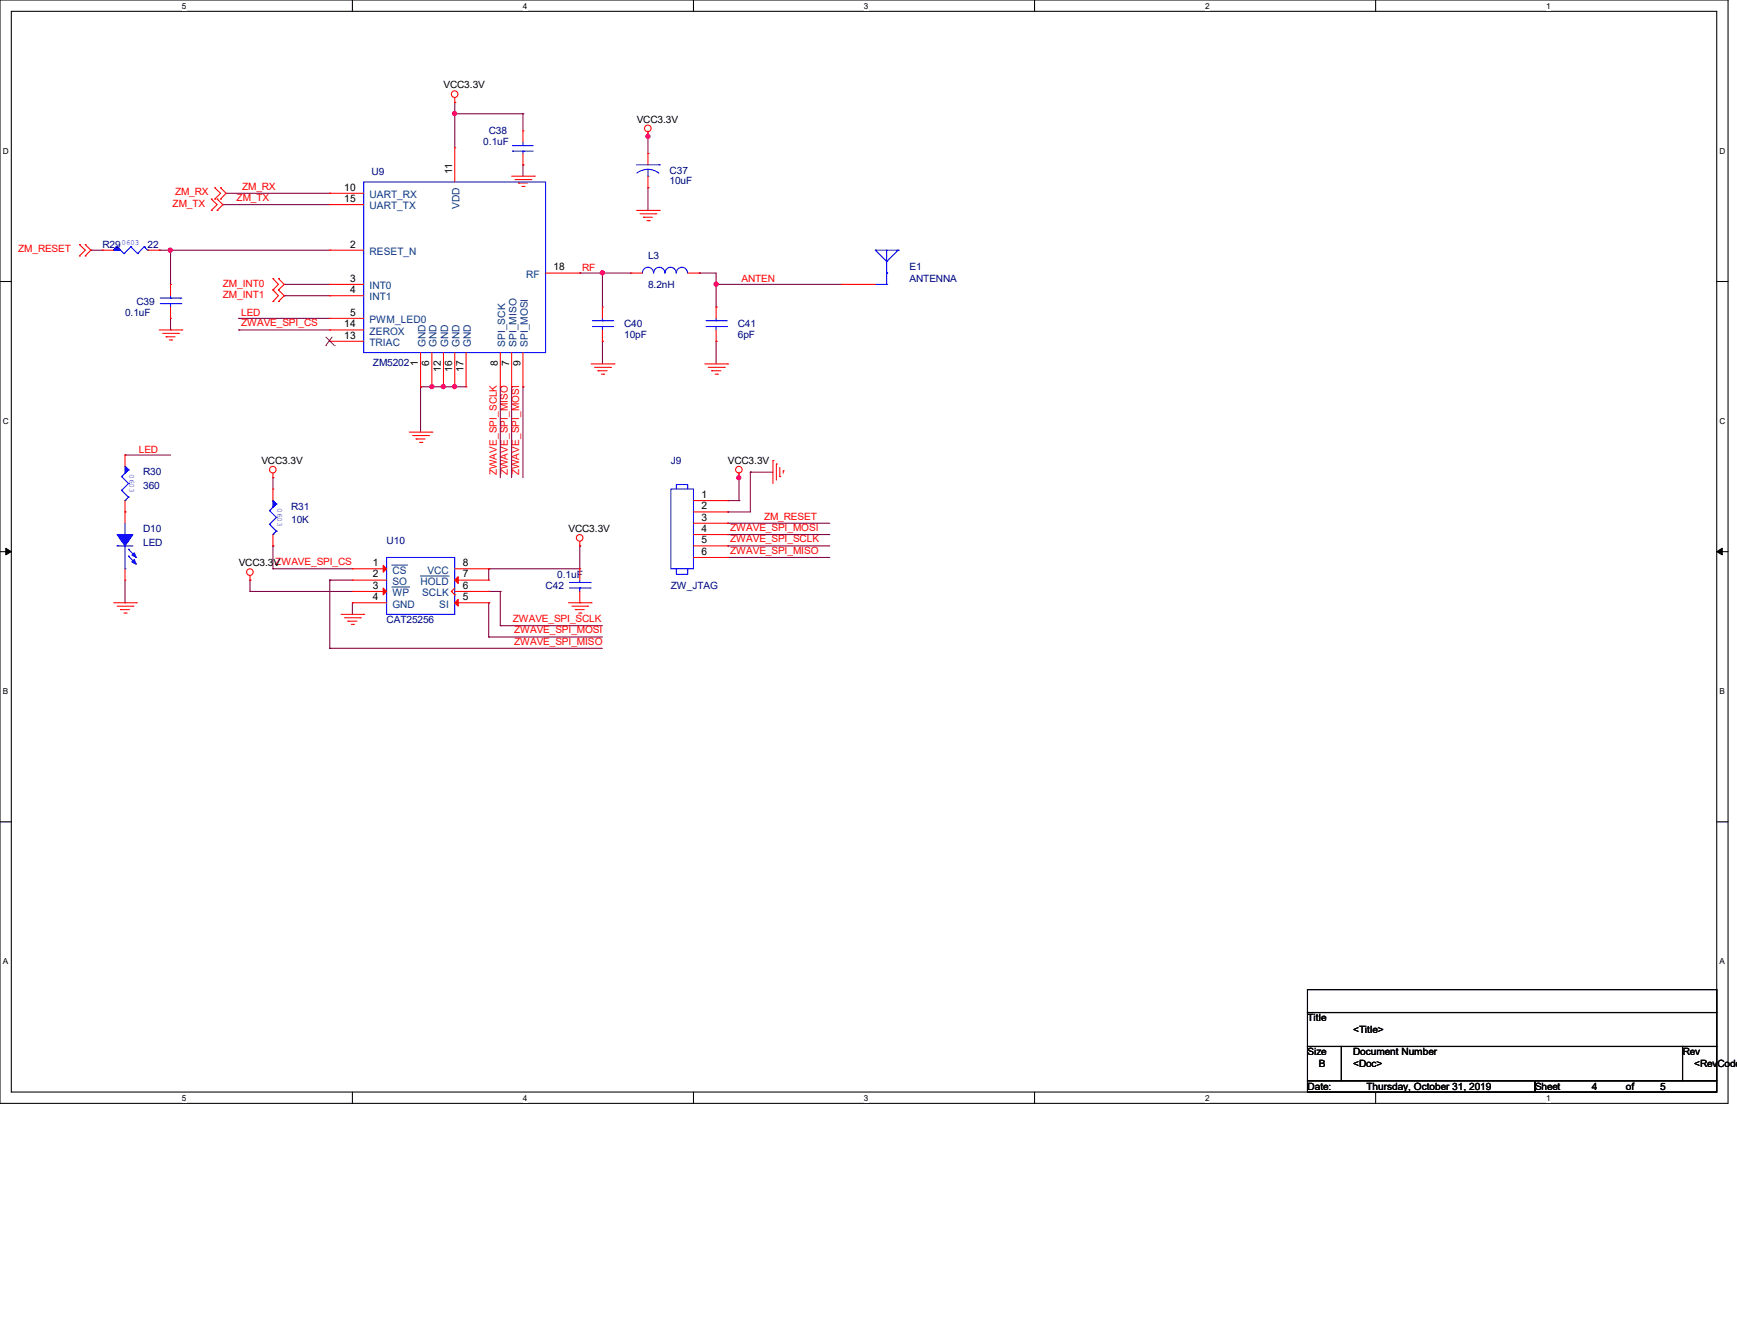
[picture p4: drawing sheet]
<svg xmlns="http://www.w3.org/2000/svg" width="279mm" height="216mm" viewBox="0 0 279 216" stroke-linecap="round" stroke-linejoin="round" font-family="sans-serif">
<path d="M0 0h278v177.4h-278zM1.8 1.8h274.3v173.8h-274.3z" fill="none" stroke="#000" stroke-width=".17"/>
<g fill="#fff">
<path d="M29.3 .2h.7v1.5h-.7z"/>
<path d="M29.3 175.8h.7v1.4h-.7z"/>
</g>
<path d="M56.7 0v1.8M56.7 175.6v1.8" fill="none" stroke="#000" stroke-width=".17"/>
<g fill="#fff">
<path d="M84.1 .2h.7v1.5h-.7z"/>
<path d="M84.1 175.8h.7v1.4h-.7z"/>
</g>
<path d="M111.5 0v1.8M111.5 175.6v1.8" fill="none" stroke="#000" stroke-width=".17"/>
<g fill="#fff">
<path d="M139 .2h.7v1.5h-.7z"/>
<path d="M139 175.8h.7v1.4h-.7z"/>
</g>
<path d="M166.4 0v1.8M166.4 175.6v1.8" fill="none" stroke="#000" stroke-width=".17"/>
<g fill="#fff">
<path d="M193.8 .2h.8v1.5h-.8z"/>
<path d="M193.8 175.8h.8v1.4h-.8z"/>
</g>
<path d="M221.3 0v1.8M221.3 175.6v1.8" fill="none" stroke="#000" stroke-width=".17"/>
<g fill="#fff">
<path d="M248.7 .2h.7v1.5h-.7z"/>
<path d="M248.7 175.8h.7v1.4h-.7z"/>
<path d="M.5 23.5h.9v1.5h-.9z"/>
<path d="M276.6 23.5h.9v1.5h-.9z"/>
<path d="M.5 67h.9v1.5h-.9z"/>
<path d="M276.6 67h.9v1.5h-.9z"/>
</g>
<path d="M0 45.3h1.8M276.1 45.3h1.9" fill="none" stroke="#000" stroke-width=".17"/>
<g fill="#fff">
<path d="M.5 110.4h.8v1.5h-.8z"/>
<path d="M276.6 110.4h.9v1.5h-.9z"/>
</g>
<path d="M0 88.7h1.8M276.1 88.7h1.9" fill="none" stroke="#000" stroke-width=".17"/>
<path d="M.9 88.1l.9 .6-.9 .5zM276.1 88.7l.9-.6v1.1z" fill="#000" stroke="#000" stroke-width=".16"/>
<g fill="#fff">
<path d="M.5 153.8h.8v1.5h-.8z"/>
<path d="M276.6 153.8h.9v1.5h-.9z"/>
</g>
<path d="M0 132.1h1.8M276.1 132.1h1.9M210.3 159.1h65.8v3.7h-65.8zM210.3 162.8h65.8v5.4h-65.8zM210.3 168.2h5.5v5.5h-5.5zM210.3 173.7h36.6v1.9h-36.6zM215.8 168.2h54.8v5.5h-54.8zM246.9 173.7h29.2v1.9h-29.2zM270.6 168.2h5.5v5.5h-5.5z" fill="none" stroke="#000" stroke-width=".17"/>
<g fill="none" stroke="#800040" stroke-width=".17">
<path d="M73.2 18.3h.1M73.2 16.5h.1M73.2 18.3h10.9M73.2 16.5v7.2M84.1 18.3h.1M84.1 18.3v2.7M35.9 32.9h.1M35.9 32.9h17.1M36.4 31.1h16.6M53 31.1h.1M84.1 26.5h.1M84.1 26.5v1.8"/>
<path d="M104.2 21.9h.1M104.2 30.2h.1M104.2 24.7h.1M104.2 21v3.7M104.2 30.2v3.6M14.6 40.2h.1M14.6 40.2h1.9M25.6 40.2h.1M25.6 40.2h27.4M27.4 40.2h.1M27.4 53h.1M27.4 40.2v5.5"/>
<path d="M27.4 51.2v1.8M38.4 51.2h.1M38.4 53h.1M38.4 51.2h14.6M38.4 53h14.6M45.7 45.7h.1M45.7 47.5h.1M45.7 45.7h7.3M45.7 47.5h7.3M93.3 43.9h.1M93.3 43.9h8.2M96.9 43.9h.1"/>
<path d="M96.9 54.9h.1M96.9 43.9v5.5M96.9 54.9v3.6M112.5 43.9h.1M112.5 43.9h2.7v5.5M115.2 54.9h.1M115.2 45.7h.1M115.2 49.4h.1M115.2 54.9v3.6M115.2 45.7h20.1M20.1 73.2h.1M20.1 73.2h7.3"/>
<path d="M43.9 76.8h.1M43.9 76.8v1.8M67.6 62.2h.1M67.6 62.2v7.3M67.6 62.2h7.4M69.5 62.2h.1M71.3 62.2h.1M73.2 62.2h.1M80.5 62.2h.1M80.5 62.2v14.6M82.3 62.2h.1M82.3 62.2v14.6"/>
<path d="M84.1 62.2h.1M84.1 62.2v14.6M118.9 76.8h.1M118.9 75.9v4.6M120.7 75.9h.1M120.7 75.9v6.4h-3.6M120.7 75.9h3.6M20.1 96.9h.1M20.1 93.3v3.6M40.2 93.3h.1M40.2 95.1h.1M40.2 95.1h16.5"/>
<path d="M40.2 93.3v1.8M43.9 91.4h.1M43.9 87.8h.1M43.9 87.8v3.6M43.9 91.4h12.8M53 93.3h.1M53 93.3h3.7M53 93.3v10.9M56.7 96.9h.1M56.7 96.9v1.9M78.6 95.1h.1M78.6 91.4h.1"/>
<path d="M78.6 96.9h.1M78.6 95.1h1.9M78.6 91.4v1.9M78.6 96.9v5.5M80.5 95.1h.1M80.5 95.1v5.5M93.3 87.8h.1M93.3 87.8v3.6h-14.7M117.1 87.8h.1M117.1 84.1h.1M117.1 82.3h.1M117.1 80.5h.1"/>
<path d="M117.1 89.6h.1M117.1 85.9h.1M117.1 87.8h16.4M117.1 84.1h16.4M117.1 80.5h1.8M117.1 89.6h16.4M117.1 85.9h16.4M118.9 80.5h.1M53 104.2h.1M53 104.2h43.9M78.6 102.4h.1M78.6 102.4h18.3"/>
<path d="M80.5 100.6h.1M80.5 100.6h16.4"/>
</g>
<g fill="#f0f" stroke="#f0f" stroke-width=".17">
<circle cx="27.4" cy="40.2" r=".34"/>
<circle cx="96.9" cy="43.9" r=".34"/>
<circle cx="73.1" cy="18.2" r=".34"/>
<circle cx="73.1" cy="62.1" r=".34"/>
<circle cx="71.3" cy="62.1" r=".34"/>
<circle cx="69.5" cy="62.1" r=".34"/>
<circle cx="118.8" cy="76.8" r=".34"/>
<circle cx="115.2" cy="45.7" r=".34"/>
<circle cx="104.2" cy="21.9" r=".34"/>
</g>
<g fill="none" stroke="#f00" stroke-width=".17">
<path d="M73.2 16.5h.1M73.2 15.7v.8M12.8 39.3h.1M12.8 39.3l.9 .9-.9 .9M13.7 39.3h.1M13.7 39.3l.9 .9-.9 .9M34 32h.1M34 33.8h.1M34 32l.9 .9-.9 .9M34.5 30.2h.1M34.5 32h.1M34.5 30.2l1 .9-1 .9"/>
<path d="M34.9 33.8h.1M34.9 32h.1M34.9 32l1 .9-1 .9M35.5 32h.1M35.5 30.2h.1M35.5 30.2l.9 .9-.9 .9M53 31.1h.1M53 32.9h.1M53 31.1h5.5M53 32.9h5.5M73.2 23.7h.1M73.2 23.7v5.6"/>
<path d="M82.3 28.3h3.6M82.8 28.9h2.6M83.4 29.4h.1M83.4 29.4h1.4M83.9 30h.4M84.1 26.5h.1M84.1 21h.1M84.1 21v1.9M84.1 24.7v1.8M84.3 30h.1M85.4 28.9h.1M85.9 28.3h.1"/>
<path d="M102.4 33.8h3.6M103 34.4h2.5M103.5 34.9h.1M103.5 34.9h1.4M104.1 35.5h.3M104.2 21.9h.1M104.2 24.7h.1M104.2 30.2h.1M104.2 21.2v.7M104.2 24.7v1.8M104.2 28.3v1.9M104.4 35.5h.1"/>
<path d="M105.5 34.4h.1M106 33.8h.1M12.8 41.1h.1M13.7 41.1h.1M16.5 40.2h.1M16.5 40.2h1.8M23.7 40.2h1.9M25.6 40.2h.1M25.6 53h3.7M26.2 53.6h2.5M26.7 54.1h.1M26.7 54.1h1.5"/>
<path d="M27.2 54.7h.4M27.4 45.7h.1M27.4 51.2h.1M27.4 45.7v1.8M27.4 49.4v1.8M27.6 54.7h.1M28.7 53.6h.1M29.3 53h.1M43.9 44.8h.1M43.9 46.6h.1M43.9 48.5h.1M43.9 44.8l.9 .9-.9 .9"/>
<path d="M43.9 46.6l.9 .9-.9 1M44.8 46.6h.1M44.8 44.8h.1M44.8 48.5h.1M44.8 44.8l.9 .9-.9 .9M44.8 46.6l.9 .9-.9 1M53 40.2h.1M53 54.9h.1M53 53h.1M53 51.2h.1M53 45.7h.1M53 47.5h.1"/>
<path d="M53 53h5.5M53 45.7h5.5M53 40.2h5.5M53 54.9h5.5M53 51.2h5.5M53 47.5h5.5M67.6 56.7v5.5M69.5 56.7v5.5M71.3 56.7v5.5M73.2 56.7v5.5M75 56.7v5.5M80.5 56.7v5.5"/>
<path d="M82.3 56.7v5.5M84.1 56.7v5.5M87.8 43.9h5.5M93.3 43.9h.1M95.1 58.5h3.7M95.6 59.1h2.6M96.2 59.6h.1M96.2 59.6h1.5M96.9 49.4h.1M96.9 54.9h.1M96.9 49.4v1.8M96.9 53v1.9"/>
<path d="M98.2 59.1h.1M98.8 58.5h.1M101.5 43.9h.1M101.5 43.9h1.8M110.6 43.9h1.9M112.5 43.9h.1M113.4 58.5h3.7M113.9 59.1h2.6M114.5 59.6h.1M114.5 59.6h1.5M115.2 49.4h.1M115.2 54.9h.1"/>
<path d="M115.2 49.4v1.8M115.2 53v1.9M116.5 59.1h.1M117.1 58.5h.1M135.3 45.7h.1M135.3 45.7h5.5M20.1 73.2h.1M20.1 73.2v1.8M43.9 76.8h.1M43.9 78.6h.1M43.9 76.1v.7M43.9 78.6v1.9"/>
<path d="M65.8 69.5h3.7M66.4 70h2.5M66.9 70.6h.1M66.9 70.6h1.5M67.5 71.1h.4M67.6 62.2h.1M67.9 71.1h.1M68.9 70h.1M69.5 69.5h.1M69.5 62.2h.1M71.3 62.2h.1M73.2 62.2h.1"/>
<path d="M75 62.2h.1M80.5 62.2h.1M82.3 62.2h.1M84.1 62.2h.1M96.7 60.2h.4M97.1 60.2h.1M115 60.2h.4M115.4 60.2h.1M118.9 76.8h.1M118.9 76.1v.7M124.3 74h.1M124.3 74v3.7"/>
<path d="M124.9 74.6h.1M124.9 74.6v2.6M125.4 76.6h.1M125.4 75.1v1.5M126 75.7h.1M126 75.7v.4M18.3 96.9h3.6M18.8 97.5h2.6M19.4 98h.1M19.4 98h1.4M19.9 98.6h.4M20.1 82.3h.1"/>
<path d="M20.1 93.3h.1M20.1 80.5v3.6M20.1 91.4v1.9M20.3 98.6h.1M21.4 97.5h.1M21.9 96.9h.1M40.2 93.3h.1M40.2 92.5v.8M43.9 87.8h.1M43.9 85.9v1.9M54.9 98.8h3.6M55.4 99.3h2.6"/>
<path d="M56 99.9h.1M56 99.9h1.4M56.7 93.3h.1M56.7 96.9h.1M56.7 91.4h.1M56.7 95.1h.1M56.7 96.9h5.5M56.7 93.3h5.5M56.7 91.4h5.5M56.7 95.1h5.5M58 99.3h.1M58.5 98.8h.1"/>
<path d="M72.6 95.1h.1M72.6 95.1l.6 .5M73.2 95.6h.1M73.2 96.9h5.4M73.2 93.3h5.4M73.2 91.4h5.4M73.2 95.1h5.4M73.2 94.5l-.6 .6M78.6 96.9h.1M78.6 91.4h.1M78.6 93.3h.1M78.6 95.1h.1"/>
<path d="M91.4 96.9h3.7M92 97.5h2.5M92.5 98h.1M92.5 98h1.5M93.1 98.6h.3M93.3 87.8h.1M93.3 91.4h.1M93.3 96.9h.1M93.3 87v.8M93.3 91.4v1.9M93.3 95.1v1.8M93.4 98.6h.1"/>
<path d="M94.5 97.5h.1M95.1 96.9h.1M111.5 80.5h5.6M111.5 82.3h5.6M111.5 84.1h5.6M111.5 85.9h5.6M111.5 87.8h5.6M111.5 89.6h5.6M117.1 80.5h.1M117.1 82.3h.1M117.1 84.1h.1M117.1 85.9h.1"/>
<path d="M117.1 87.8h.1M117.1 89.6h.1M56.5 100.4h.4M56.9 100.4h.1"/>
<circle cx="73.1" cy="15.1" r=".53"/>
<circle cx="104.2" cy="20.6" r=".53"/>
<circle cx="43.9" cy="75.5" r=".53"/>
<circle cx="118.9" cy="75.5" r=".53"/>
<circle cx="40.2" cy="92" r=".53"/>
<circle cx="93.2" cy="86.5" r=".53"/>
</g>
<g fill="none" stroke="#00f" stroke-width=".17">
<path d="M18.8 39.7h.1M18.8 39.7l1.1 1.1M18.8 39.7l-.5 .5M21 39.7h.1M21 39.7l-1.1 1.1M21 39.7l1.1 1.1M23.2 39.7h.1M23.2 39.7l-1.1 1.1M23.2 39.7l.5 .5M58.5 29.3h29.3v27.4h-29.3zM82.5 23.4h.1M82.5 24.3h.1"/>
<path d="M82.5 23.4h3.3M82.5 24.3h3.3M84.1 24.3h.1M84.1 23.4h.1M84.1 22.9v.5M84.1 24.3v.4M102.4 26.5h3.6M104.2 28.3h.1M104.2 27.2l1.1 .3 .7 .3M104.2 27.2l-.7 .1-1.1 .5M104.2 27.2v1.1M106 26.5h.1"/>
<path d="M19.9 40.8h.1M22.1 40.8h.1M23.7 40.2h.1M25.8 48.8h3.3M25.8 47.9h3.3M27.4 47.9h.1M27.4 48.8h.1M27.4 47.5v.4M27.4 48.8v.6M29.1 48.8h.1M29.1 47.9h.1M95.3 52.5h3.3"/>
<path d="M95.3 51.6h3.3M96.9 51.6h.1M96.9 52.5h.1M96.9 51.2v.4M96.9 52.5v.5M98.6 52.5h.1M98.6 51.6h.1M105.1 43.9a.89 .89 0 0 0-.9-.9 .89 .89 0 0 0-.9 .9M106.9 43.9a.89 .89 0 0 0-.9-.9 .89 .89 0 0 0-.8 .9M108.8 43.9a.89 .89 0 0 0-.9-.9 .89 .89 0 0 0-.9 .9M110.6 43.9a.89 .89 0 0 0-.9-.9 .89 .89 0 0 0-.9 .9M113.6 52.5h3.2"/>
<path d="M113.6 51.6h3.2M115.2 51.6h.1M115.2 52.5h.1M115.2 51.2v.4M115.2 52.5v.5M116.8 52.5h.1M116.8 51.6h.1M140.8 40.2h.1M140.8 40.2h3.7M140.8 40.2l1.8 1.8M140.8 45.7h1.8M142.6 42h.1"/>
<path d="M142.6 45.7h.1M142.6 43.9h.1M142.6 40.2v5.5M144.5 40.2h.1M144.5 40.2l-1.9 1.8M19.6 76.6h.1M19.6 78.8h.1M19.6 76.6l1.1 1.1M19.6 78.8l1.1 1.1M20.1 75l.6 .5M20.7 77.7h.1M20.7 79.9h.1"/>
<path d="M20.7 75.5h.1M20.7 75.5l-1.1 1.1M20.7 77.7l-1.1 1.1M20.7 79.9l-.6 .6M107.9 78.6h3.6v12.8h-3.6zM108.8 78.6v-.7h1.8v.7M18.8 87.8h.1M18.8 87.8h2.6M20.1 85.9h.1M20.1 91.4h.1M20.1 80.5h.1M20.1 84.1v1.8"/>
<path d="M20.1 87.8v3.6M20.7 88.3h.1M20.7 89.4h.1M20.7 88.3l1.1 1.1M20.7 89.4l1.1 1.1M43.3 82.1h.1M43.3 84.3h.1M43.3 82.1l1.1 1.1M43.3 84.3l1.1 1.1M43.9 85.9h.1M43.9 80.5l.5 .5M44.4 83.2h.1"/>
<path d="M44.4 85.4h.1M44.4 81h.1M44.4 81l-1.1 1.1M44.4 83.2l-1.1 1.1M44.4 85.4l-.5 .5M62.2 89.6h11v9.2h-11zM91.6 94.5h3.3M91.6 93.6h3.3M93.3 93.6h.1M93.3 94.5h.1M93.3 93.3v.3M93.3 94.5v.6"/>
<path d="M94.9 94.5h.1M94.9 93.6h.1M108.8 91.4v.9h1.8v-.9"/>
</g>
<g fill="#00f" stroke="#00f" stroke-width=".17">
<path d="M18.8 85.9h2.6l-1.3 1.9z" fill-rule="evenodd"/>
<path d="M21.6 90l.3 .7-.7-.4z" fill-rule="evenodd"/>
<path d="M21.6 88.9l.3 .7-.7-.4z" fill-rule="evenodd"/>
<path d="M43.9 80.5l.5 .5-.5 .6v-1.1l.5 .5z" fill-rule="evenodd"/>
<path d="M18.3 40.2l.5-.5 .6 .5h-1.1l.5-.5z" fill-rule="evenodd"/>
<path d="M20.1 75l.6 .5-.6 .6v-1.1l.6 .5z" fill-rule="evenodd"/>
</g>
<g fill="#f00" stroke="#f00" stroke-width=".17">
<path d="M73.2 96.9l.5-.5v1.1z"/>
<path d="M61.6 90.9l.6 .5-.6 .6z"/>
<path d="M61.6 94.5l.6 .6-.6 .5z"/>
<path d="M73.2 93.3l.5-.6v1.1z"/>
</g>
<path d="M63 90.8h2.4M63 94.4h2.8M65.4 90.8h.1M65.8 94.4h.1M67.6 92.6h4.5M72.1 92.6h.1" fill="none" stroke="#004080" stroke-width=".16"/>
<path d="M52.4 55.6h.1M52.4 54.2l1.4 1.4M53.4 54.2l-1 1.4M53.8 55.6h.1" fill="none" stroke="#804000" stroke-width=".16"/>
<g font-size="1.7">
<text x="55.4" y="30.6">10</text>
<text x="55.4" y="32.5">15</text>
<text x="56.3" y="39.8">2</text>
<text x="56.3" y="45.3">3</text>
<text x="56.3" y="47.1">4</text>
<text x="89" y="43.5">18</text>
<text x="55.4" y="52.6">14</text>
<text x="56.3" y="50.8">5</text>
<text x="55.4" y="54.4">13</text>
<text x="112.8" y="80.1">1</text>
<text x="112.8" y="81.9">2</text>
<text x="112.8" y="83.7">3</text>
<text x="112.8" y="85.5">4</text>
<text x="112.8" y="87.3">5</text>
<text x="112.8" y="89.2">6</text>
<text x="60" y="92.8">2</text>
<text x="60" y="91">1</text>
<text x="60" y="94.7">3</text>
<text x="74.4" y="91">8</text>
<text x="74.4" y="92.8">7</text>
<text x="74.4" y="94.7">6</text>
<text x="60" y="96.5">4</text>
<text x="74.4" y="96.5">5</text>
</g>
<g font-size="1.7" fill="#004080">
<text x="59.4" y="31.8">UART_RX</text>
<text x="59.4" y="33.7">UART_TX</text>
<text x="59.4" y="41">RESET_N</text>
<text x="59.4" y="46.5">INT0</text>
<text x="84.6" y="44.7">RF</text>
<text x="59.4" y="53.8">ZEROX</text>
<text x="59.4" y="51.9">PWM_LED0</text>
<text x="59.4" y="48.3">INT1</text>
<text x="59.4" y="55.6">TRIAC</text>
<text x="63.1" y="94">SO</text>
<text x="63.1" y="92.2">CS</text>
<text x="63.1" y="95.8">WP</text>
<text x="67.7" y="94">HOLD</text>
<text x="67.9" y="95.8">SCLK</text>
<text x="68.8" y="92.2">VCC</text>
<text x="63.1" y="97.7">GND</text>
<text x="70.7" y="97.7">SI</text>
</g>
<g font-size="1.6">
<text x="71.3" y="14.2">VCC3.3V</text>
<text x="102.4" y="19.7">VCC3.3V</text>
<text x="72.7" y="28" transform="rotate(-90 72.7 28)">11</text>
<text x="67.2" y="58.8" transform="rotate(-90 67.2 58.8)">1</text>
<text x="69.1" y="58.8" transform="rotate(-90 69.1 58.8)">6</text>
<text x="70.9" y="59.7" transform="rotate(-90 70.9 59.7)">12</text>
<text x="72.7" y="59.7" transform="rotate(-90 72.7 59.7)">16</text>
<text x="74.6" y="59.7" transform="rotate(-90 74.6 59.7)">17</text>
<text x="80.1" y="58.8" transform="rotate(-90 80.1 58.8)">8</text>
<text x="81.9" y="58.8" transform="rotate(-90 81.9 58.8)">7</text>
<text x="83.7" y="58.8" transform="rotate(-90 83.7 58.8)">9</text>
<text x="42" y="74.6">VCC3.3V</text>
<text x="117.1" y="74.6">VCC3.3V</text>
<text x="91.4" y="85.6">VCC3.3V</text>
<text x="38.4" y="91.1">VCC3.3V</text>
<text x="210.3" y="164.2">Title</text>
<text x="217.7" y="166">&lt;Title&gt;</text>
<text x="210.3" y="169.7">Size</text>
<text x="212.2" y="171.5">B</text>
<text x="217.7" y="169.7">Document Number</text>
<text x="217.7" y="171.5">&lt;Doc&gt;</text>
<text x="270.7" y="169.7">Rev</text>
<text x="272.5" y="171.5">&lt;RevCode&gt;</text>
<text x="210.3" y="175.2">Date:</text>
<text x="219.8" y="175.2">Thursday, October 31, 2019</text>
<text x="246.9" y="175.2">Sheet</text>
<text x="256.1" y="175.2">4</text>
<text x="261.5" y="175.2">of</text>
<text x="267" y="175.2">5</text>
</g>
<g font-size="1.6" fill="#000080">
<text x="77.7" y="23.4">0.1uF</text>
<text x="78.6" y="21.5">C38</text>
<text x="59.8" y="28.2">U9</text>
<text x="107.7" y="27.9">C37</text>
<text x="107.7" y="29.6">10uF</text>
<text x="16.5" y="39.8">R29</text>
<text x="23.8" y="39.8">22</text>
<text x="104.2" y="41.7">L3</text>
<text x="104.2" y="46.2">8.2nH</text>
<text x="146.3" y="43.5">E1</text>
<text x="146.3" y="45.3">ANTENNA</text>
<text x="20.1" y="50.8">0.1uF</text>
<text x="21.9" y="49">C39</text>
<text x="100.4" y="52.6">C40</text>
<text x="118.7" y="52.6">C41</text>
<text x="60" y="58.8">ZM5202</text>
<text x="100.4" y="54.3">10pF</text>
<text x="118.7" y="54.3">6pF</text>
<text x="23" y="76.4">R30</text>
<text x="107.9" y="74.6">J9</text>
<text x="23" y="78.6">360</text>
<text x="46.8" y="81.9">R31</text>
<text x="23" y="85.6">D10</text>
<text x="23" y="87.8">LED</text>
<text x="46.8" y="84.1">10K</text>
<text x="62.2" y="87.4">U10</text>
<text x="87.8" y="94.7">C42</text>
<text x="89.6" y="92.9">0.1uF</text>
<text x="107.9" y="94.7">ZW_JTAG</text>
<text x="62.2" y="100.2">CAT25256</text>
</g>
<g font-size="1.6" fill="#f00">
<text x="27.8" y="33.2">ZM_TX</text>
<text x="28.2" y="31.4">ZM_RX</text>
<text x="38.1" y="32.3">ZM_TX</text>
<text x="39" y="30.5">ZM_RX</text>
<text x="2.9" y="40.6">ZM_RESET</text>
<text x="35.9" y="46.1">ZM_INT0</text>
<text x="35.9" y="47.9">ZM_INT1</text>
<text x="93.7" y="43.5">RF</text>
<text x="119.3" y="45.3">ANTEN</text>
<text x="38.8" y="50.8">LED</text>
<text x="38.8" y="52.5">ZWAVE_SPI_CS</text>
<text x="22.3" y="72.8">LED</text>
<text x="79.9" y="76.4" transform="rotate(-90 79.9 76.4)">ZWAVE_SPI_SCLK</text>
<text x="81.7" y="76.4" transform="rotate(-90 81.7 76.4)">ZWAVE_SPI_MISO</text>
<text x="83.5" y="76.4" transform="rotate(-90 83.5 76.4)">ZWAVE_SPI_MOSI</text>
<text x="122.9" y="83.5">ZM_RESET</text>
<text x="117.4" y="87.2">ZWAVE_SPI_SCLK</text>
<text x="117.4" y="89">ZWAVE_SPI_MISO</text>
<text x="117.4" y="85.3">ZWAVE_SPI_MOSI</text>
<text x="44.3" y="90.8">ZWAVE_SPI_CS</text>
<text x="82.5" y="100">ZWAVE_SPI_SCLK</text>
<text x="82.7" y="101.8">ZWAVE_SPI_MOSI</text>
<text x="82.7" y="103.6">ZWAVE_SPI_MISO</text>
</g>
<g font-size="1.6" fill="#004080">
<text x="73.9" y="33.7" transform="rotate(-90 73.9 33.7)">VDD</text>
<text x="68.4" y="55.8" transform="rotate(-90 68.4 55.8)">GND</text>
<text x="70.2" y="55.8" transform="rotate(-90 70.2 55.8)">GND</text>
<text x="72.1" y="55.8" transform="rotate(-90 72.1 55.8)">GND</text>
<text x="73.9" y="55.8" transform="rotate(-90 73.9 55.8)">GND</text>
<text x="75.7" y="55.8" transform="rotate(-90 75.7 55.8)">GND</text>
<text x="81.2" y="55.8" transform="rotate(-90 81.2 55.8)">SPI_SCK</text>
<text x="83.1" y="55.8" transform="rotate(-90 83.1 55.8)">SPI_MISO</text>
<text x="84.9" y="55.8" transform="rotate(-90 84.9 55.8)">SPI_MOSI</text>
</g>
<g font-size="1.3">
<text x="29.3" y="1.4">5</text>
<text x="84.1" y="1.4">4</text>
<text x="139" y="1.4">3</text>
<text x="193.8" y="1.4">2</text>
<text x="248.7" y="1.4">1</text>
<text x=".5" y="24.7">D</text>
<text x="276.6" y="24.7">D</text>
<text x=".5" y="68.2">C</text>
<text x="276.6" y="68.2">C</text>
<text x=".5" y="111.6">B</text>
<text x="276.6" y="111.6">B</text>
<text x=".5" y="155">A</text>
<text x="276.6" y="155">A</text>
<text x="29.3" y="177">5</text>
<text x="84.1" y="177">4</text>
<text x="139" y="177">3</text>
<text x="193.8" y="177">2</text>
<text x="248.7" y="177">1</text>
</g>
<text font-size="1.3" fill="#00f" x="19.6" y="39.5">0603</text>
<g font-size="1.2" fill="#00f">
<text x="20.8" y="76.2" transform="rotate(90 20.8 76.2)">0603</text>
<text x="44.6" y="81.7" transform="rotate(90 44.6 81.7)">0603</text>
</g>
</svg>
